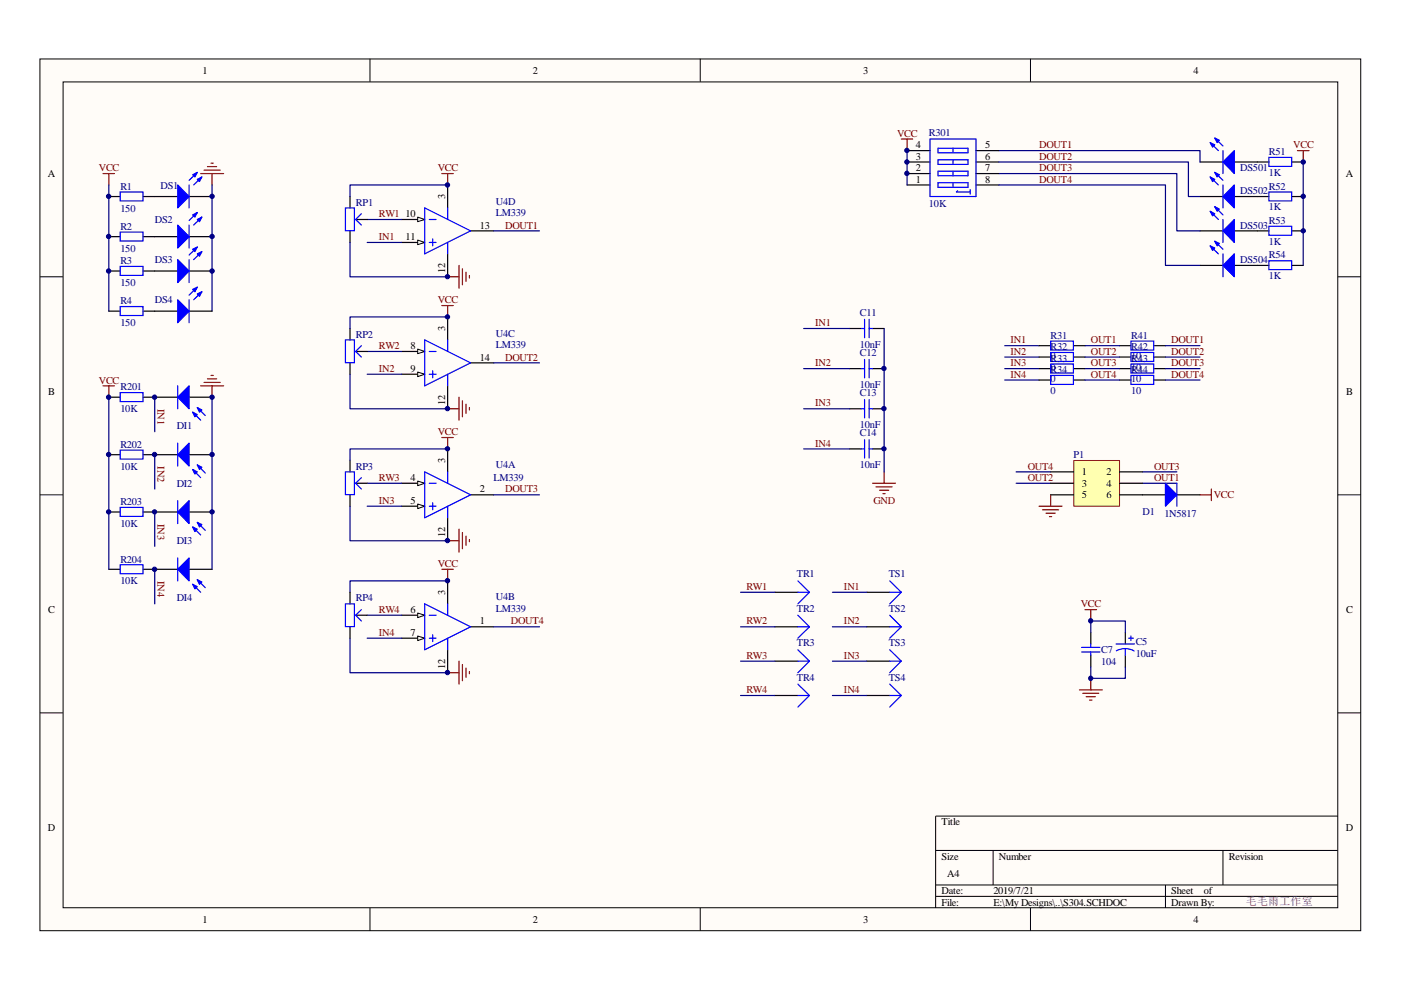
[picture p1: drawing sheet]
<svg xmlns="http://www.w3.org/2000/svg" width="297mm" height="210mm" viewBox="0 0 297 210" stroke-linecap="round" stroke-linejoin="round" font-family="sans-serif">
<path d="M8.5 12.5h280v184.8h-280z" fill="#fffcf8"/>
<path d="M8.5 12.5h280v184.8h-280z" fill="none" stroke="#000" stroke-width=".21"/>
<path d="M13.4 17.4h270.2v175.1h-270.2z" fill="#fffcf8"/>
<g fill="none" stroke="#000" stroke-width=".21">
<path d="M13.4 17.4h270.2v175.1h-270.2zM78.4 12.5v4.8M148.5 12.5v4.8M218.5 12.5v4.8M8.5 58.7h4.8M283.6 58.7h4.9M8.5 104.9h4.8M283.6 104.9h4.9M8.5 151.1h4.8M283.6 151.1h4.9M283.6 173h-85.2v19.5M78.4 192.5v4.9"/>
<path d="M148.5 192.5v4.9M198.4 180.3h85.2M198.4 187.6h85.2M198.4 190h85.2M210.6 180.3v7.3M218.5 192.5v4.9M247.1 187.6v4.9M259.3 180.3v7.3"/>
</g>
<g fill="none" stroke="#800000" stroke-width=".25">
<path d="M21.8 36.8h2.5M23.1 36.8v2.4M42.5 36.8h4.9M43.3 36.1h3.4M44 35.3h1.9M44.7 34.6h.5M45 36.8v2.4M220.3 107.3h4.9M221 108.1h3.5M221.8 108.8h1.9M222.5 109.5h.5M222.8 104.9v2.4"/>
<path d="M230 129.3h2.5M231.3 129.3v2.4M228.9 146.3h4.8M229.6 147h3.4M230.3 147.7h1.9M231 148.4h.5M231.3 143.8v2.5"/>
</g>
<path d="M32.8 84.2v7.3M32.8 96.4v7.3M32.8 108.6v7.2M215.4 100h7.4M215.4 102.5h7.4M242.2 100h7.3M242.2 102.5h7.3" fill="none" stroke="#000080" stroke-width=".25"/>
<path d="M85.2 102.5h4.8M99.8 104.9h4.8" fill="none" stroke="#000" stroke-width=".25"/>
<path d="M88.6 102l1.4 .5-1.4 .5z" fill-rule="evenodd" fill="#fffcf8" stroke="#000" stroke-width=".21"/>
<path d="M85.2 107.3h4.8" fill="none" stroke="#000" stroke-width=".25"/>
<path d="M88.6 106.9l1.4 .4-1.4 .5z" fill-rule="evenodd" fill="#fffcf8" stroke="#000" stroke-width=".21"/>
<path d="M94.9 95.2v4.8M94.9 109.8v4.9M85.2 130.4h4.8M94.9 123.2v4.8M94.9 137.8v4.8M99.8 132.9h4.8" fill="none" stroke="#000" stroke-width=".25"/>
<path d="M90 100l9.8 4.9-9.8 4.9zM91 102.5h1.5M91 107.3h1.5M91.7 106.6v1.5M94.9 100v2.5M94.9 107.3v2.5" fill="none" stroke="#00f" stroke-width=".25"/>
<path d="M88.6 130l1.4 .4-1.4 .6z" fill-rule="evenodd" fill="#fffcf8" stroke="#000" stroke-width=".21"/>
<path d="M85.2 135.3h4.8" fill="none" stroke="#000" stroke-width=".25"/>
<path d="M88.6 134.8l1.4 .5-1.4 .5z" fill-rule="evenodd" fill="#fffcf8" stroke="#000" stroke-width=".21"/>
<path d="M90 128l9.8 4.9-9.8 4.9zM91 130.4h1.5M91 135.3h1.5M91.7 134.6v1.4M94.9 128v2.4M94.9 135.3v2.5" fill="none" stroke="#00f" stroke-width=".25"/>
<path d="M85.2 74.5h4.8M94.9 67.2v4.9M99.8 76.9h4.8M94.9 81.8v4.9" fill="none" stroke="#000" stroke-width=".25"/>
<path d="M88.6 74l1.4 .5-1.4 .5z" fill-rule="evenodd" fill="#fffcf8" stroke="#000" stroke-width=".21"/>
<path d="M85.2 79.3h4.8" fill="none" stroke="#000" stroke-width=".25"/>
<path d="M88.6 78.9l1.4 .4-1.4 .6z" fill-rule="evenodd" fill="#fffcf8" stroke="#000" stroke-width=".21"/>
<path d="M90 72.1l9.8 4.8-9.8 4.9zM91 74.5h1.5M91 79.3h1.5M91.7 78.6v1.5M94.9 72.1v2.4M94.9 79.3v2.5" fill="none" stroke="#00f" stroke-width=".25"/>
<path d="M94.9 39.2v4.9M85.2 51.4h4.8M94.9 53.8v4.9M99.8 49h4.8" fill="none" stroke="#000" stroke-width=".25"/>
<path d="M88.6 50.9l1.4 .5-1.4 .5z" fill-rule="evenodd" fill="#fffcf8" stroke="#000" stroke-width=".21"/>
<path d="M85.2 46.5h4.8" fill="none" stroke="#000" stroke-width=".25"/>
<path d="M88.6 46l1.4 .5-1.4 .5z" fill-rule="evenodd" fill="#fffcf8" stroke="#000" stroke-width=".21"/>
<g fill="none" stroke="#00f" stroke-width=".25">
<path d="M73.2 44.1h1.9v4.8h-1.9zM76.6 45.3l-1.2 1.2 1.2 1.2M90 44.1l9.8 4.9-9.8 4.8zM91 51.4h1.5M91 46.5h1.5M91.7 50.6v1.5M94.9 44.1v2.4M94.9 51.4v2.4M73.2 72.1h1.9v4.8h-1.9zM76.6 73.3l-1.2 1.2 1.2 1.2M37.7 81.8v4.9M37.7 94v4.8"/>
<path d="M40.9 87.4l1.6 1.7M40.9 99.5l1.6 1.8M41.8 86.4l1.7 1.7M41.8 98.6l1.7 1.7M37.7 106.1v4.9M37.7 118.3v4.9M40.9 111.7l1.6 1.7M41.8 110.8l1.7 1.7M73.2 100h1.9v4.9h-1.9zM76.6 101.3l-1.2 1.2 1.2 1.2M40.9 123.9l1.6 1.7M41.8 122.9l1.7 1.7"/>
<path d="M73.2 128h1.9v4.9h-1.9zM76.6 129.3l-1.2 1.1 1.2 1.3M229.3 138.2h3.9M229.3 137.3h3.9M231.3 136.5v.8M231.3 138.2v.8M236.6 136.5h3.9M238.6 137.5l1.1 .2 .8 .3M238.6 137.5l-.8 .1-1.1 .4M238.6 137.5v1.5M239.3 135.3h1M239.8 134.8v1"/>
</g>
<g fill="none" stroke="#800000" stroke-width=".25">
<path d="M93.7 36.8h2.4M94.9 36.8v2.4M94.9 58.7h2.4M97.3 56.3v4.8M98 57v3.4M98.8 57.7v2M99.5 58.4v.5M93.7 64.8h2.4M94.9 64.8v2.4M93.7 92.8h2.4M94.9 92.8v2.4M94.9 86.7h2.4"/>
<path d="M97.3 84.2v4.9M98 85v3.4M98.8 85.7v1.9M99.5 86.4v.5M94.9 114.7h2.4M97.3 112.2v4.9M98 112.9v3.4M98.8 113.7v1.9M99.5 114.4v.5M254.4 104.9h2.4M256.8 103.7v2.4M93.7 120.7h2.4"/>
<path d="M94.9 120.7v2.5M94.9 142.6h2.4M97.3 140.2v4.8M98 140.9v3.4M98.8 141.7v1.9M99.5 142.4v.4"/>
</g>
<g fill="none" stroke="#000080" stroke-width=".25">
<path d="M94.9 39.2h-20.7v2.5M74.2 51.4v7.3h20.7M77.9 46.5h7.3M77.9 51.4h7.3M104.6 49h9.8M74.2 79.3v7.4h20.7M77.9 74.5h7.3M77.9 79.3h7.3M94.9 67.2h-20.7v2.5M104.6 76.9h9.8M94.9 95.2h-20.7v2.4M74.2 107.3v7.4h20.7"/>
<path d="M77.9 102.5h7.3M77.9 107.3h7.3M104.6 104.9h9.8M32.8 120.7v7.3M74.2 135.3v7.3h20.7M77.9 130.4h7.3M77.9 135.3h7.3M94.9 123.2h-20.7v2.4M104.6 132.9h9.8M231.3 134.1v-2.4h7.3v2.4M231.3 141.4v2.4h7.3v-2.4"/>
</g>
<g fill="none" stroke="#000" stroke-width=".25">
<path d="M74.2 41.7v2.4M74.2 49v2.4M75.4 46.5h2.5M74.2 69.7v2.4M74.2 76.9v2.4M75.4 74.5h2.5M32.8 84.2h4.9M32.8 96.4h4.9M40.1 84.2h4.9M40.1 96.4h4.9M74.2 97.6v2.4M32.8 108.6h4.9"/>
<path d="M40.1 108.6h4.9M74.2 104.9v2.4M75.4 102.5h2.5M32.8 120.7h4.9M40.1 120.7h4.9M74.2 125.6v2.4M74.2 132.9v2.4M75.4 130.4h2.5M231.3 134.1v2.4M231.3 139v2.4M238.6 134.1v2.4M238.6 139v2.4"/>
</g>
<g fill="#00f" stroke="#00f" stroke-width=".25">
<path d="M37.7 84.2l2.4-2.4v4.9z" fill-rule="evenodd"/>
<path d="M40.9 87.4l.9 .5-.5 .5z" fill-rule="evenodd"/>
<path d="M41.8 86.4l1 .5-.5 .5z" fill-rule="evenodd"/>
<path d="M40.1 94v4.8l-2.4-2.4z" fill-rule="evenodd"/>
<path d="M40.9 99.5l.9 .5-.5 .5z" fill-rule="evenodd"/>
<path d="M41.8 98.6l1 .5-.5 .4z" fill-rule="evenodd"/>
<path d="M37.7 108.6l2.4-2.5v4.9z" fill-rule="evenodd"/>
<path d="M40.9 111.7l.9 .5-.5 .5z" fill-rule="evenodd"/>
<path d="M41.8 110.8l1 .4-.5 .5z" fill-rule="evenodd"/>
<path d="M37.7 120.7l2.4-2.4v4.9z" fill-rule="evenodd"/>
<path d="M40.9 123.9l.9 .5-.5 .5z" fill-rule="evenodd"/>
<path d="M41.8 122.9l1 .5-.5 .5z" fill-rule="evenodd"/>
</g>
<path d="M227.7 97.7h9.7v9.6h-9.7z" fill="#ffffb0"/>
<path d="M227.7 97.6h9.7v9.7h-9.7z" fill="none" stroke="#800000" stroke-width=".21"/>
<g fill="none" stroke="#000" stroke-width=".25">
<path d="M192.3 34.3h4.9M192.3 39.2h4.9M192.3 36.8h4.9M192.3 31.9h4.9M206.9 34.3h4.9M206.9 39.2h4.9M206.9 36.8h4.9M206.9 31.9h4.9M254.4 34.3h4.9M261.7 34.3h7.3M273.9 34.3h2.4M23.1 41.7h2.4"/>
<path d="M23.1 50.2h2.4M23.1 57.5h2.4M30.4 41.7h7.3M30.4 50.2h7.3M30.4 57.5h7.3M40.1 41.7h4.9M40.1 50.2h4.9M40.1 57.5h4.9M254.4 41.7h4.9M254.4 49h4.9M254.4 56.3h4.9M261.7 41.7h7.3"/>
<path d="M261.7 49h7.3M261.7 56.3h7.3M273.9 41.7h2.4M273.9 49h2.4M273.9 56.3h2.4M23.1 66h2.4M30.4 66h7.3M40.1 66h4.9M180.1 78.2h2.5M180.1 69.7h2.5M185 78.2h2.5M185 69.7h2.5"/>
<path d="M220.3 73.3h2.5M220.3 75.7h2.5M220.3 78.2h2.5M227.6 73.3h2.4M227.6 75.7h2.4M227.6 78.2h2.4M237.4 73.3h2.4M237.4 75.7h2.4M237.4 78.2h2.4M244.6 73.3h2.5M244.6 75.7h2.5M244.6 78.2h2.5"/>
<path d="M23.1 84.2h2.4M23.1 96.4h2.4M30.4 84.2h2.4M30.4 96.4h2.4M180.1 86.7h2.5M180.1 95.2h2.5M185 86.7h2.5M185 95.2h2.5M220.3 80.6h2.5M227.6 80.6h2.4M237.4 80.6h2.4M244.6 80.6h2.5"/>
<path d="M23.1 108.6h2.4M30.4 108.6h2.4M222.8 100h4.8M222.8 102.5h4.8M222.8 104.9h4.8M237.4 100h4.8M237.4 102.5h4.8M237.4 104.9h9.7M249.5 104.9h4.9M23.1 120.7h2.4M30.4 120.7h2.4M164.3 125.6h4.9"/>
<path d="M164.3 132.9h4.9M183.8 125.6h4.8M183.8 132.9h4.8M164.3 140.2h4.9M164.3 147.5h4.9M183.8 140.2h4.8M183.8 147.5h4.8"/>
</g>
<g fill="none" stroke="#000080" stroke-width=".25">
<path d="M23.1 39.2v26.8M45 39.2v26.8M192.3 31.9v7.3M211.8 31.9h42.6v2.4M211.8 36.8h37.7v12.2h4.9M211.8 39.2h35.3v17.1h7.3M211.8 34.3h40.2v7.4h2.4M276.3 34.3v22M170.4 78.2h9.7M170.4 69.7h9.7M187.5 69.7v30.3M213 75.7h7.3"/>
<path d="M213 78.2h7.3M213 73.3h7.3M230 75.7h7.4M230 78.2h7.4M230 73.3h7.4M247.1 75.7h7.3M247.1 78.2h7.3M247.1 73.3h7.3M23.1 84.2v36.5M45 84.2v36.5M170.4 86.7h9.7M170.4 95.2h9.7"/>
<path d="M213 80.6h7.3M230 80.6h7.4M247.1 80.6h7.3M157 125.6h7.3M157 132.9h7.3M176.5 125.6h7.3M176.5 132.9h7.3M157 140.2h7.3M157 147.5h7.3M176.5 140.2h7.3M176.5 147.5h7.3"/>
</g>
<g fill="none" stroke="#800000" stroke-width=".25">
<path d="M191.1 29.5h2.4M192.3 29.5v2.4M275.1 31.9h2.4M276.3 31.9v2.4M44.7 79.6h.5M21.8 81.8h2.5M23.1 81.8v2.4M42.5 81.8h4.9M43.3 81.1h3.4M44 80.3h1.9M45 81.8v2.4M185 102.5h4.9"/>
<path d="M185.7 103.2h3.4M186.5 103.9h1.9M187.2 104.7h.5M187.5 100v2.5"/>
</g>
<g fill="none" stroke="#00f" stroke-width=".25">
<path d="M40.1 39.2v4.9M41.8 36.5l-1.7 1.7M42.8 37.5l-1.7 1.7M197.2 29.5h9.7v12.2h-9.7zM198.9 38.7h6.3v1h-6.3zM198.9 31.4h6.3v1h-6.3zM198.9 33.9h6.3v1h-6.3zM198.9 36.3h6.3v1h-6.3zM202.1 31.4v1M202.1 33.9v1M202.1 36.3v1M202.1 38.7v1"/>
<path d="M256.6 30.2l1.7 1.7M256.6 37.5l1.7 1.7M257.6 29.3l1.7 1.7M257.6 36.5l1.7 1.7M259.3 31.9v4.9M259.3 39.2v4.9M269 33.4h4.9v1.9h-4.9zM25.5 40.7h4.8v1.9h-4.8zM25.5 49.2h4.8v1.9h-4.8zM25.5 56.5h4.8v1.9h-4.8zM40.1 47.7v4.9M40.1 55v4.9"/>
<path d="M41.8 45.1l-1.7 1.7M41.8 52.4l-1.7 1.7M42.8 46l-1.7 1.7M42.8 53.4l-1.7 1.6M203 40.4l-.2 .3h2.9M205.7 40.2v1M256.6 44.8l1.7 1.7M256.6 52.1l1.7 1.7M257.6 43.8l1.7 1.8M257.6 51.2l1.7 1.6M259.3 46.5v4.9M259.3 53.8v4.9"/>
<path d="M269 40.7h4.9v1.9h-4.9zM269 48h4.9v1.9h-4.9zM269 55.3h4.9v1.9h-4.9zM25.5 65h4.8v1.9h-4.8zM40.1 63.6v4.8M41.8 60.9l-1.7 1.7M42.8 61.9l-1.7 1.7M182.6 69.7h.7M182.6 78.2h.7M183.3 67.7v3.9M183.3 76.2v3.9M184.3 67.7v3.9"/>
<path d="M184.3 76.2v3.9M184.3 69.7h.7M184.3 78.2h.7M222.8 72.3h4.8v1.9h-4.8zM222.8 74.7h4.8v1.9h-4.8zM222.8 77.2h4.8v1.9h-4.8zM222.8 79.6h4.8v1.9h-4.8zM239.8 72.3h4.8v1.9h-4.8zM239.8 74.7h4.8v1.9h-4.8zM239.8 77.2h4.8v1.9h-4.8zM239.8 79.6h4.8v1.9h-4.8zM25.5 83.2h4.8v1.9h-4.8z"/>
<path d="M25.5 95.4h4.8v1.9h-4.8zM182.6 86.7h.7M182.6 95.2h.7M183.3 84.7v3.9M183.3 93.2v3.9M184.3 84.7v3.9M184.3 93.2v3.9M184.3 86.7h.7M184.3 95.2h.7M25.5 107.6h4.8v1.9h-4.8zM25.5 119.7h4.8v1.9h-4.8zM249.5 102.5v4.8"/>
<path d="M169.2 125.6h2.4M169.2 132.9h2.4M169.2 123.2l2.4 2.4M169.2 130.4l2.4 2.5M169.2 137.8l2.4 2.4M171.6 125.6l-2.4 2.4M171.6 132.9l-2.4 2.4M188.6 123.2l2.5 2.4M188.6 125.6h2.5M188.6 130.4l2.5 2.5M188.6 132.9h2.5M188.6 137.8l2.5 2.4"/>
<path d="M191.1 125.6l-2.5 2.4M191.1 132.9l-2.5 2.4M169.2 140.2h2.4M169.2 147.5h2.4M169.2 145l2.4 2.5M171.6 140.2l-2.4 2.4M171.6 147.5l-2.4 2.4M188.6 140.2h2.5M188.6 145l2.5 2.5M188.6 147.5h2.5M191.1 140.2l-2.5 2.4M191.1 147.5l-2.5 2.4"/>
</g>
<g fill="#00f" stroke="#00f" stroke-width=".25">
<path d="M37.7 39.2l2.4 2.5-2.4 2.4z" fill-rule="evenodd"/>
<path d="M41.8 38l1-.5-.5 1z" fill-rule="evenodd"/>
<path d="M40.9 37.1l.9-.6-.5 1z" fill-rule="evenodd"/>
<path d="M37.7 47.7l2.4 2.5-2.4 2.4z" fill-rule="evenodd"/>
<path d="M41.8 46.5l1-.5-.5 1z" fill-rule="evenodd"/>
<path d="M40.9 45.6l.9-.5-.5 .9z" fill-rule="evenodd"/>
<path d="M37.7 55l2.4 2.5-2.4 2.4z" fill-rule="evenodd"/>
<path d="M41.8 53.8l1-.4-.5 .9z" fill-rule="evenodd"/>
<path d="M40.9 52.8l.9-.4-.5 1z" fill-rule="evenodd"/>
<path d="M37.7 63.6l2.4 2.4-2.4 2.4z" fill-rule="evenodd"/>
<path d="M41.8 62.3l1-.4-.5 .9z" fill-rule="evenodd"/>
<path d="M40.9 61.4l.9-.5-.5 1z" fill-rule="evenodd"/>
<path d="M259.3 34.3l2.4-2.4v4.9z" fill-rule="evenodd"/>
<path d="M256.6 30.2l1 .5-.5 .5z" fill-rule="evenodd"/>
<path d="M257.6 29.3l.9 .4-.4 .5z" fill-rule="evenodd"/>
<path d="M259.3 49l2.4-2.5v4.9z" fill-rule="evenodd"/>
<path d="M256.6 44.8l1 .5-.5 .5z" fill-rule="evenodd"/>
<path d="M257.6 43.8l.9 .5-.4 .5z" fill-rule="evenodd"/>
<path d="M261.7 53.8v4.9l-2.4-2.4z" fill-rule="evenodd"/>
<path d="M256.6 52.1l1 .5-.5 .5z" fill-rule="evenodd"/>
<path d="M257.6 51.2l.9 .4-.4 .5z" fill-rule="evenodd"/>
<path d="M261.7 39.2v4.9l-2.4-2.4z" fill-rule="evenodd"/>
<path d="M256.6 37.5l1 .5-.5 .5z" fill-rule="evenodd"/>
<path d="M257.6 36.5l.9 .6-.4 .4z" fill-rule="evenodd"/>
<path d="M247.1 102.5l2.4 2.4-2.4 2.4z" fill-rule="evenodd"/>
</g>
<g fill="#000080" stroke="#000080" stroke-width=".21">
<circle cx="23" cy="108.5" r=".46"/>
<circle cx="23" cy="96.4" r=".46"/>
<circle cx="23" cy="84.2" r=".46"/>
<circle cx="23" cy="57.5" r=".46"/>
<circle cx="23" cy="50.1" r=".46"/>
<circle cx="23" cy="41.6" r=".46"/>
<circle cx="32.8" cy="120.7" r=".46"/>
<circle cx="32.8" cy="108.5" r=".46"/>
<circle cx="32.8" cy="96.4" r=".46"/>
<circle cx="32.8" cy="84.2" r=".46"/>
<circle cx="45" cy="108.5" r=".46"/>
<circle cx="45" cy="96.4" r=".46"/>
<circle cx="45" cy="84.2" r=".46"/>
<circle cx="45" cy="57.5" r=".46"/>
<circle cx="45" cy="50.1" r=".46"/>
<circle cx="45" cy="41.6" r=".46"/>
<circle cx="94.9" cy="142.6" r=".46"/>
<circle cx="94.9" cy="123.1" r=".46"/>
<circle cx="94.9" cy="114.6" r=".46"/>
<circle cx="94.9" cy="95.2" r=".46"/>
<circle cx="94.9" cy="86.6" r=".46"/>
<circle cx="94.9" cy="67.2" r=".46"/>
<circle cx="94.9" cy="58.7" r=".46"/>
<circle cx="94.9" cy="39.2" r=".46"/>
<circle cx="187.4" cy="95.2" r=".46"/>
<circle cx="187.4" cy="86.6" r=".46"/>
<circle cx="187.4" cy="78.1" r=".46"/>
<circle cx="192.3" cy="36.8" r=".46"/>
<circle cx="192.3" cy="34.3" r=".46"/>
<circle cx="192.3" cy="31.9" r=".46"/>
<circle cx="231.2" cy="143.8" r=".46"/>
<circle cx="231.2" cy="131.6" r=".46"/>
<circle cx="276.3" cy="48.9" r=".46"/>
<circle cx="276.3" cy="41.6" r=".46"/>
<circle cx="276.3" cy="34.3" r=".46"/>
</g>
<text font-size="2.3" fill="#800080" x="264.2" y="192">毛毛雨工作室</text>
<g font-size="2.2">
<text x="43" y="15.6">1</text>
<text x="113" y="15.6">2</text>
<text x="183" y="15.6">3</text>
<text x="253" y="15.6">4</text>
<text x="194.2" y="33.9">3</text>
<text x="194.2" y="31.5">4</text>
<text x="208.9" y="33.9">6</text>
<text x="208.9" y="31.5">5</text>
<text x="10.2" y="37.5">A</text>
<text x="194.2" y="38.7">1</text>
<text x="194.2" y="36.3">2</text>
<text x="208.9" y="38.7">8</text>
<text x="208.9" y="36.3">7</text>
<text x="285.4" y="37.5">A</text>
<text x="86" y="46">10</text>
<text x="94.4" y="42.2" transform="rotate(-90 94.4 42.2)">3</text>
<text x="86" y="50.9">11</text>
<text x="101.7" y="48.5">13</text>
<text x="94.4" y="58" transform="rotate(-90 94.4 58)">12</text>
<text x="94.4" y="70.2" transform="rotate(-90 94.4 70.2)">3</text>
<text x="87" y="74">8</text>
<text x="101.7" y="76.5">14</text>
<text x="10.2" y="83.7">B</text>
<text x="87" y="78.9">9</text>
<text x="285.4" y="83.7">B</text>
<text x="94.4" y="86" transform="rotate(-90 94.4 86)">12</text>
<text x="87" y="102">4</text>
<text x="94.4" y="98.1" transform="rotate(-90 94.4 98.1)">3</text>
<text x="229.4" y="100.8">1</text>
<text x="234.6" y="100.8">2</text>
<text x="87" y="106.9">5</text>
<text x="101.7" y="104.4">2</text>
<text x="229.4" y="103.2">3</text>
<text x="229.4" y="105.6">5</text>
<text x="234.6" y="103.2">4</text>
<text x="234.6" y="105.6">6</text>
<text x="94.4" y="113.9" transform="rotate(-90 94.4 113.9)">12</text>
<text x="10.2" y="129.9">C</text>
<text x="87" y="130">6</text>
<text x="94.4" y="126.1" transform="rotate(-90 94.4 126.1)">3</text>
<text x="285.4" y="129.9">C</text>
<text x="87" y="134.8">7</text>
<text x="101.7" y="132.4">1</text>
<text x="94.4" y="141.9" transform="rotate(-90 94.4 141.9)">12</text>
<text x="10.2" y="176.2">D</text>
<text x="199.6" y="174.9">Title</text>
<text x="285.3" y="176.2">D</text>
<text x="199.6" y="182.3">Size</text>
<text x="200.8" y="185.9">A4</text>
<text x="211.8" y="182.3">Number</text>
<text x="260.5" y="182.3">Revision</text>
<text x="199.6" y="189.5">Date:</text>
<text x="199.6" y="192">File:</text>
<text x="210.6" y="189.5">2019/7/21</text>
<text x="210.6" y="192">E:\My Designs\..\S304.SCHDOC</text>
<text x="248.3" y="189.5">Sheet</text>
<text x="248.3" y="192">Drawn By:</text>
<text x="255.2" y="189.5">of</text>
<text x="43" y="195.6">1</text>
<text x="113" y="195.6">2</text>
<text x="183" y="195.6">3</text>
<text x="253" y="195.6">4</text>
</g>
<g font-size="2.2" fill="#800000">
<text x="190.2" y="29">VCC</text>
<text x="220.3" y="31.5">DOUT1</text>
<text x="220.3" y="33.9">DOUT2</text>
<text x="274.2" y="31.5">VCC</text>
<text x="21" y="36.3">VCC</text>
<text x="92.8" y="36.3">VCC</text>
<text x="220.3" y="36.3">DOUT3</text>
<text x="220.3" y="38.7">DOUT4</text>
<text x="80.3" y="46">RW1</text>
<text x="80.3" y="50.9">IN1</text>
<text x="107.1" y="48.5">DOUT1</text>
<text x="92.8" y="64.3">VCC</text>
<text x="172.8" y="69.1">IN1</text>
<text x="80.3" y="74">RW2</text>
<text x="107.1" y="76.5">DOUT2</text>
<text x="172.8" y="77.7">IN2</text>
<text x="214.2" y="72.8">IN1</text>
<text x="214.2" y="75.2">IN2</text>
<text x="214.2" y="77.7">IN3</text>
<text x="231.3" y="72.8">OUT1</text>
<text x="231.3" y="75.2">OUT2</text>
<text x="231.3" y="77.7">OUT3</text>
<text x="248.3" y="72.8">DOUT1</text>
<text x="248.3" y="75.2">DOUT2</text>
<text x="248.3" y="77.7">DOUT3</text>
<text x="21" y="81.3">VCC</text>
<text x="80.3" y="78.9">IN2</text>
<text x="214.2" y="80.1">IN4</text>
<text x="231.3" y="80.1">OUT4</text>
<text x="248.3" y="80.1">DOUT4</text>
<text x="33.4" y="86.7" transform="rotate(90 33.4 86.7)">IN1</text>
<text x="172.8" y="86.2">IN3</text>
<text x="92.8" y="92.3">VCC</text>
<text x="172.8" y="94.7">IN4</text>
<text x="33.4" y="98.9" transform="rotate(90 33.4 98.9)">IN2</text>
<text x="80.3" y="102">RW3</text>
<text x="217.9" y="102">OUT2</text>
<text x="217.9" y="99.6">OUT4</text>
<text x="244.7" y="102">OUT1</text>
<text x="244.7" y="99.6">OUT3</text>
<text x="80.3" y="106.9">IN3</text>
<text x="107.1" y="104.4">DOUT3</text>
<text x="185.2" y="106.8">GND</text>
<text x="257.3" y="105.6">VCC</text>
<text x="33.4" y="111" transform="rotate(90 33.4 111)">IN3</text>
<text x="33.4" y="123.2" transform="rotate(90 33.4 123.2)">IN4</text>
<text x="92.8" y="120.2">VCC</text>
<text x="158.2" y="125.1">RW1</text>
<text x="178.9" y="125.1">IN1</text>
<text x="80.3" y="130">RW4</text>
<text x="229.2" y="128.7">VCC</text>
<text x="80.3" y="134.8">IN4</text>
<text x="108.3" y="132.4">DOUT4</text>
<text x="158.2" y="132.4">RW2</text>
<text x="178.9" y="132.4">IN2</text>
<text x="158.2" y="139.7">RW3</text>
<text x="178.9" y="139.7">IN3</text>
<text x="158.2" y="147">RW4</text>
<text x="178.9" y="147">IN4</text>
</g>
<g font-size="2.2" fill="#000080">
<text x="196.9" y="28.8">R301</text>
<text x="269" y="32.9">R51</text>
<text x="25.5" y="40.2">R1</text>
<text x="34" y="40">DS1</text>
<text x="262.9" y="36.3">DS501</text>
<text x="262.9" y="41.2">DS502</text>
<text x="269" y="37.3">1K</text>
<text x="269" y="40.2">R52</text>
<text x="25.5" y="44.8">150</text>
<text x="32.8" y="47.3">DS2</text>
<text x="75.4" y="43.6">RP1</text>
<text x="105.2" y="43.4">U4D</text>
<text x="105.2" y="45.8">LM339</text>
<text x="196.9" y="43.9">10K</text>
<text x="269" y="44.6">1K</text>
<text x="269" y="47.5">R53</text>
<text x="25.5" y="48.7">R2</text>
<text x="25.5" y="53.4">150</text>
<text x="262.9" y="48.5">DS503</text>
<text x="269" y="51.9">1K</text>
<text x="25.5" y="56">R3</text>
<text x="32.8" y="55.8">DS3</text>
<text x="262.9" y="55.8">DS504</text>
<text x="269" y="54.8">R54</text>
<text x="269" y="59.2">1K</text>
<text x="25.5" y="60.6">150</text>
<text x="25.5" y="64.5">R4</text>
<text x="32.8" y="64.3">DS4</text>
<text x="25.5" y="69.1">150</text>
<text x="75.4" y="71.6">RP2</text>
<text x="105.2" y="71.3">U4C</text>
<text x="182.3" y="67">C11</text>
<text x="222.8" y="71.8">R31</text>
<text x="239.8" y="71.8">R41</text>
<text x="105.2" y="73.8">LM339</text>
<text x="182.3" y="73.8">10nF</text>
<text x="182.3" y="75.5">C12</text>
<text x="222.8" y="76.2">0</text>
<text x="222.8" y="74.3">R32</text>
<text x="222.8" y="76.7">R33</text>
<text x="239.8" y="76.2">10</text>
<text x="239.8" y="74.3">R42</text>
<text x="239.8" y="76.7">R43</text>
<text x="25.5" y="82.8">R201</text>
<text x="182.3" y="82.3">10nF</text>
<text x="222.8" y="78.6">0</text>
<text x="222.8" y="81.1">0</text>
<text x="222.8" y="79.1">R34</text>
<text x="222.8" y="83.5">0</text>
<text x="239.8" y="78.6">10</text>
<text x="239.8" y="81.1">10</text>
<text x="239.8" y="79.1">R44</text>
<text x="239.8" y="83.5">10</text>
<text x="25.5" y="87.4">10K</text>
<text x="182.3" y="84">C13</text>
<text x="25.5" y="94.9">R202</text>
<text x="37.5" y="91">DI1</text>
<text x="182.3" y="90.8">10nF</text>
<text x="182.3" y="92.5">C14</text>
<text x="25.5" y="99.6">10K</text>
<text x="75.4" y="99.6">RP3</text>
<text x="104.6" y="102">LM339</text>
<text x="105.2" y="99.3">U4A</text>
<text x="182.3" y="99.3">10nF</text>
<text x="227.6" y="97.1">P1</text>
<text x="25.5" y="107.1">R203</text>
<text x="37.5" y="103.2">DI2</text>
<text x="25.5" y="111.7">10K</text>
<text x="242.2" y="109.3">D1</text>
<text x="246.9" y="109.5">1N5817</text>
<text x="25.5" y="119.3">R204</text>
<text x="37.5" y="115.4">DI3</text>
<text x="25.5" y="123.9">10K</text>
<text x="169" y="122.4">TR1</text>
<text x="188.4" y="122.4">TS1</text>
<text x="37.5" y="127.5">DI4</text>
<text x="75.4" y="127.5">RP4</text>
<text x="105.2" y="127.3">U4B</text>
<text x="105.2" y="129.7">LM339</text>
<text x="169" y="129.7">TR2</text>
<text x="188.4" y="129.7">TS2</text>
<text x="169" y="137">TR3</text>
<text x="188.4" y="137">TS3</text>
<text x="240.8" y="136.8">C5</text>
<text x="233.5" y="138.5">C7</text>
<text x="233.5" y="140.9">104</text>
<text x="240.8" y="139.2">10uF</text>
<text x="169" y="144.3">TR4</text>
<text x="188.4" y="144.3">TS4</text>
</g>
</svg>
